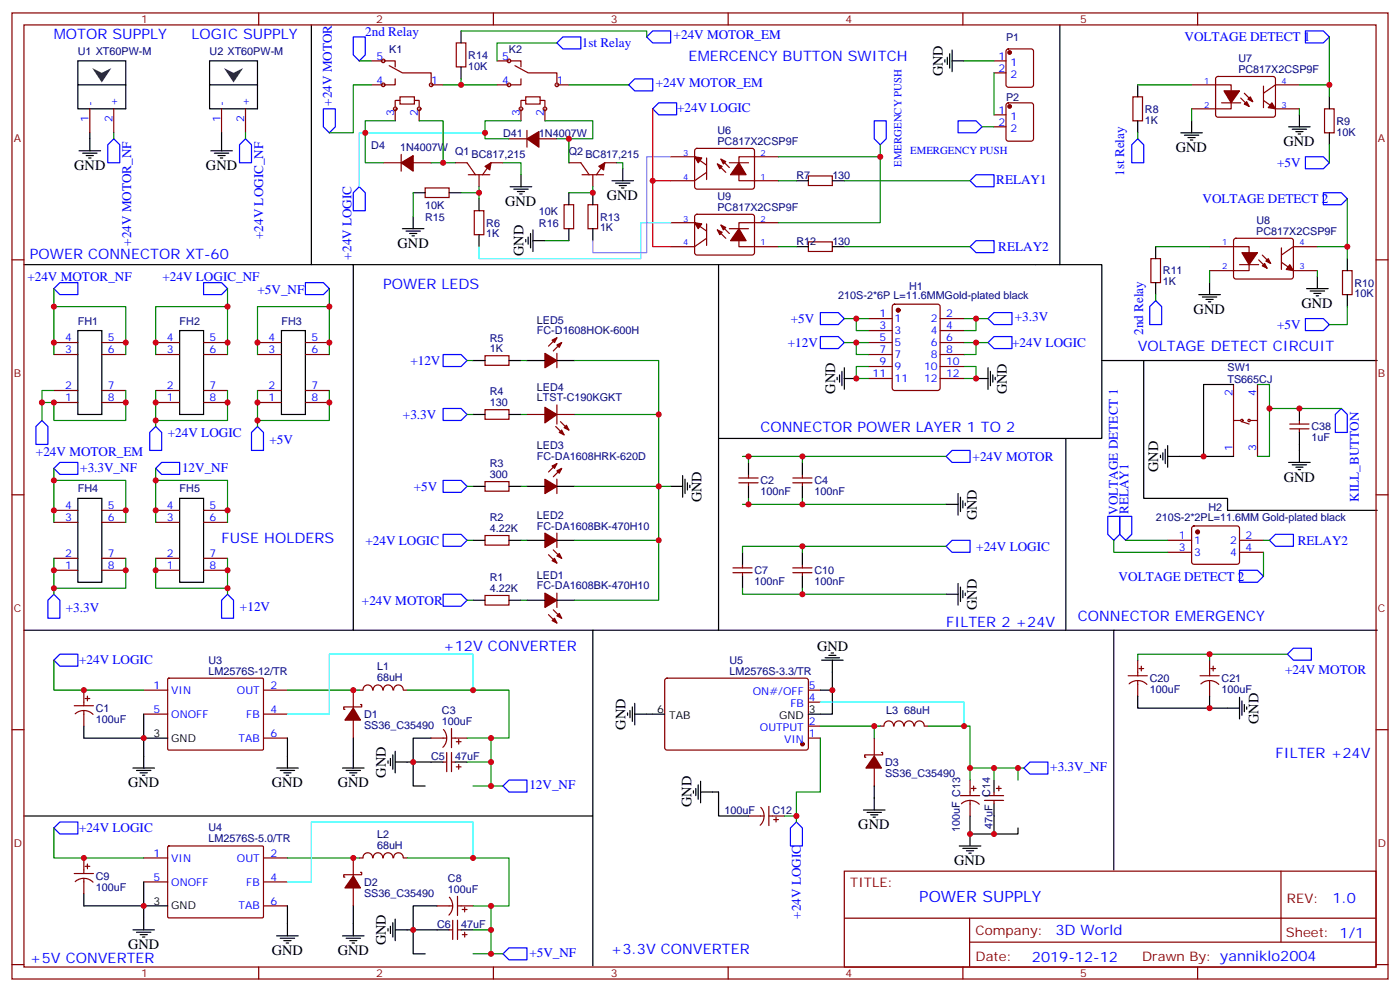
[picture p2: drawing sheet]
<svg xmlns="http://www.w3.org/2000/svg" width="412mm" height="292mm" viewBox="0 0 412 292" stroke-linecap="round" stroke-linejoin="round" font-family="sans-serif">
<g fill="none" stroke="#000" stroke-width=".35">
<path d="M22.9 17.9h14.1v7.1h-14.1zM91.7 7.3v70.6h-84.6M312.2 7.3v70.6h-100.5M22.9 25v7h14.1v-7M91.7 77.9h12.4v107.6h-97M104.1 77.9h107.6v107.6M312.2 77.9h12.4v51.1h-10.6M324.6 106.1h81.1M336.9 106.1v40.6h24.7v3.5h44.1M211.7 129h102.3v56.5M104.1 185.5h70.5v54.7h-167.5M174.6 185.5h153.5v70.5"/>
<path d="M328.1 185.5h77.6M174.6 240.2v44.1"/>
</g>
<g fill="none" stroke="#870000" stroke-width=".35">
<path d="M3.5 3.8h405.4v284.3h-405.4zM7.1 7.3h398.2v277.3h-398.2zM76.2 3.8v3.5M145.3 3.8v3.5M214.5 3.8v3.5M283.6 3.8v3.5M352.8 3.8v3.5M26.5 32v7.1M33.5 32v7.1M3.5 76.5h3.6M405.3 76.5h3.6M3.5 145.6h3.6"/>
<path d="M405.3 145.6h3.6M3.5 214.8h3.6M405.3 214.8h3.6M248.7 256.4h156.6v28.2h-156.6zM377.3 256.4v20.9M248.7 270.2h156.5M285.6 277.3h119.6M285.6 270.2v14.2M3.5 283.9h3.6M76.2 284.6v3.5M145.3 284.6v3.5M214.5 284.6v3.5"/>
<path d="M283.6 284.6v3.5M352.8 284.6v3.5M405.3 283.9h3.6"/>
</g>
<path d="M27.2 20l2.8 1.4 2.8-1.4-2.8 4.3z" fill="#333"/>
<path d="M61.7 17.9h14.1v7.1h-14.1zM61.7 25v7h14.1v-7" fill="none" stroke="#000" stroke-width=".35"/>
<path d="M65.3 32v7.1M72.3 32v7.1" fill="none" stroke="#870000" stroke-width=".35"/>
<path d="M66 20l2.8 1.4 2.8-1.4-2.8 4.3z" fill="#333"/>
<g fill="none" stroke="#000" stroke-width=".35">
<path d="M135.8 9.1v3.5M135.8 19.7v3.5M278.3 17.6v.7M279 16.9v2.1M279.8 15.8v4.2M280.5 17.9h3.5M280.5 14.7v6.4M26.5 39.1v5.3M65.3 39.1v5.3M335.1 25v3.5M335.1 35.6v3.5M347.8 39.1h6.4"/>
<path d="M348.9 39.8h4.2M351 35.6v3.5M379.6 37.3h6.3M380.6 38h4.3M381.7 38.7h2.1M382.4 39.4h.7M382.8 33.8v3.5M391.6 28.5v3.5M391.6 39.1v3.5M23.3 44.4h6.3M24.3 45.1h4.3M25.4 45.8h2.1"/>
<path d="M26.1 46.5h.7M62.1 44.4h6.3M63.1 45.1h4.3M64.2 45.8h2.1M64.9 46.5h.7M121.7 56.7h3.5M132.3 56.7h3.5M141.1 58.5v3.5M150.3 55h6.3M151.3 55.7h4.3M152.4 56.4h2.1M153.1 57.1h.7"/>
<path d="M153.5 51.4v3.6M167.6 56.7v3.6M174.6 56.7v3.6M180.3 53.2h6.3M181.3 53.9h4.3M182.4 54.6h2.1M183.1 55.3h.7M183.4 49.7v3.5M234.6 53.2h3.5M245.2 53.2h3.5M350 40.5h2.1M350.7 41.2h.7"/>
<path d="M118.5 67.3h6.4M119.6 68h4.2M120.6 68.7h2.2M121.4 69.4h.7M121.7 63.8v3.5M141.1 69.1v3.5M154.9 70.5v.7M155.6 69.8v2.1M156.3 68.7v4.3M157 70.8h3.5M157 67.7v6.3M167.6 67.3v3.5"/>
<path d="M174.6 67.3v3.5M234.6 72.6h3.5M245.2 72.6h3.5M340.4 72.6v3.5M396.9 76.1v3.6M22.9 97.3h7.1v24.7h-7.1zM52.9 97.3h7.1v24.7h-7.1zM82.9 97.3h7.1v24.7h-7.1zM340.4 83.2v3.5M353.1 86.7h6.4M354.2 87.4h4.2M355.2 88.1h2.2"/>
<path d="M356 88.8h.7M356.3 83.2v3.5M384.9 84.9h6.3M385.9 85.7h4.3M387 86.4h2.1M387.7 87.1h.7M388.1 81.4v3.5M396.9 86.7v3.5M139.3 106.1h3.6M149.9 106.1h3.6M155.2 106.1h5.3M164 106.1h5.3"/>
<path d="M246.6 111.1v.7M247.3 110.3v2.2M248 109.3v4.2M248.7 111.4h3.5M248.7 108.2v6.4M287.5 111.4h3.5M291 108.2v6.4M291.7 109.3v4.2M292.5 110.3v2.2M293.2 111.1v.7M363.4 113.2h-8.9v21.1h8.9M139.3 122h3.6"/>
<path d="M149.9 122h3.6M201.1 140v6.3M220.5 136.1v3.5M236.4 136.1v3.5M341.8 134v.7M342.5 133.3v2.1M343.3 132.2v4.3M344 134.3h10.5M344 131.2v6.3M379.6 136.1h6.3M380.6 136.8h4.3M381.7 137.5h2.1"/>
<path d="M382.4 138.2h.7M382.8 120.2v3.6M382.8 127.3v8.8M22.9 146.7h7.1v24.7h-7.1zM52.9 146.7h7.1v24.7h-7.1zM139.3 159h3.6M139.3 143.2h3.6M149.9 159h3.6M149.9 143.2h3.6M155.2 159h5.3M155.2 143.2h5.3M164 159h5.3"/>
<path d="M164 143.2h5.3M197.6 143.2h3.5M201.8 141v4.3M202.5 142.1v2.1M203.2 142.8v.7M220.5 143.2v3.5M236.4 143.2v3.5M278.7 148.4h3.5M282.2 145.3v6.3M282.9 146.3v4.3M283.6 147.4v2.1M284.3 148.1v.7"/>
<path d="M139.3 176.7h3.6M149.9 176.7h3.6M155.2 176.7h5.3M164 176.7h5.3M218.7 162.6v3.5M218.7 169.6v3.5M236.4 162.6v3.5M236.4 169.6v3.5M278.7 174.9h3.5M282.2 171.7v6.4M282.9 172.8v4.2M283.6 173.8v2.2"/>
<path d="M284.3 174.6v.7M242 194.3h6.4M243.1 193.6h4.2M244.1 192.9h2.1M244.8 192.2h.7M245.2 194.3v8.8M24.7 213.7v3.5h24.7M42.3 210.2v15.9M84.7 217.2v8.9M104.1 217.2v8.9M127 217.2h-5.3v7.1h8.8M184.9 209.8v.7"/>
<path d="M185.6 209.1v2.1M186.3 208.1v4.2M187 210.2h8.8M187 207v6.4M241.7 203.1h3.5v7.1h-7.1M335.1 204.9v3.5h21.2M356.3 204.9v3.5h8.8M365.1 205.2v6.4M365.8 206.3v4.2M366.5 207.4v2.1M367.2 208.1v.7M39.2 226.1h6.3"/>
<path d="M40.2 226.8h4.2M41.3 227.5h2.1M42 228.2h.7M81.5 226.1h6.3M82.5 226.8h4.3M83.6 227.5h2.1M84.3 228.2h.7M100.9 226.1h6.3M102 226.8h4.2M103 227.5h2.1M103.7 228.2h.7M114.3 223.9v.7"/>
<path d="M115 223.2v2.2M115.7 222.2v4.2M116.4 224.3h5.3v7.1h3.5M116.4 221.1v6.4M134.1 224.3h3.5M204.3 232.8v.7M205 232.1v2.1M205.7 231v4.2M206.4 233.1h5.3v7.1h8.8M206.4 229.9v6.4M254.4 238.4h6.3M255.4 239.1h4.2"/>
<path d="M256.5 239.8h2.1M257.5 231.4v7M292.8 236.6v8.9h-7v-5.3M292.8 229.6v3.5M42.3 259.6v14.1M257.2 240.5h.7M282.6 249h6.3M283.6 249.7h4.3M284.7 250.4h2.1M285.4 251.1h.7M285.8 245.5v3.5M299.9 243.7v1.8h-7.1"/>
<path d="M24.7 263.1v3.5h24.7M39.2 273.7h6.3M40.2 274.4h4.2M41.3 275.1h2.1M42 275.8h.7M81.5 275.4h6.3M82.5 276.2h4.3M83.6 276.9h2.1M84.3 277.6h.7M84.7 266.6v8.8M100.9 275.4h6.3M102 276.2h4.2"/>
<path d="M103 276.9h2.1M103.7 277.6h.7M104.1 266.6v8.8M114.3 273.3v.7M115 272.6v2.1M115.7 271.6v4.2M116.4 273.7h5.3v7h3.5M116.4 270.5v6.4M128.8 266.6h-7.1v7.1h10.6M135.8 273.7h3.5"/>
</g>
<g fill="none" stroke="#870000" stroke-width=".35">
<path d="M109.4 17.9h3.5M113.6 17.9h2.8v1.8M114.7 19.3l3.8 2.1h8.5v2.9M134.4 12.6h2.8v7.1h-2.8zM146.4 17.9h3.5M150.6 17.9h2.9v1.8M151.7 19.3l3.9 2.1h8.4v2.9M292.8 17.9h3.5M296.6 14.6l.4-.2h6.7l.5 .2 .2 .5v9.9l-.2 .5-.5 .2h-6.7l-.5-.3-.2-.4v-9.9zM109.4 25h3.5M116.4 23.2v1.8h-2.8M116.4 32v3.6"/>
<path d="M117.8 28.5h4.3v2.1h-4.3zM117.8 29.6h-1.4v1.7M122.1 29.6h1.4v1.7M123.5 32v3.6M127 25h3.5M146.4 25h3.5M153.5 23.2v1.8h-2.9M153.5 32v3.6M154.9 28.5h4.2v2.1h-4.2zM154.9 29.6h-1.4v1.7M155.2 38.4v4.9M159.1 29.6h1.4v1.7"/>
<path d="M160.5 32v3.6M164 25h3.6M292.8 21.4h3.5M292.8 33.8h3.5M292.8 37.3h3.5M296.6 30.5l.4-.2h6.7l.5 .2 .2 .5v9.9l-.2 .5-.5 .2h-6.7l-.5-.3-.2-.4v-9.9zM333.7 28.5h2.8v7.1h-2.8zM351 25h11.7v7h-11.7M358.3 22.7l.5-.2 16.5 .1 .4 .6-.1 10.9-.6 .4-16.5-.1-.4-.6v-10.6zM359.8 30.3h5.7M365.5 28.9l2.4 2.4M366.5 27.4l2.5 2.5"/>
<path d="M372.2 29.6l3.5 2.4h7.1M372.2 25.3v6.4M382.8 25h-7.1l-3.5 2.4M390.2 32h2.8v7.1h-2.8zM112.9 47.9h5.3M118.2 45.4v5M121.7 47.9h5.3M125.2 55.3h7.1v2.8h-7.1zM134.1 47.9h3.5l2.5 3.5M137.9 51.4h6.4M141.1 51.4v3.6M148.2 47.9h-3.6l-2.4 3.5"/>
<path d="M149.9 40.9h5.3M158.7 40.9h5.3M167.6 47.9h3.5l2.5 3.5M171.4 51.4h6.4M174.6 51.4v3.6M181.7 47.9h-3.5l-2.5 3.5M197.6 46.1h7l3.5 2.5M204.8 43.9l.5-.2h16.5l.4 .7v10.8l-.7 .5-16.5-.1-.4-.6v-10.6zM208.1 50.7l-3.5 2.5h-7M208.1 46.5v6.3M211.3 48.3l2.5 2.4M212.4 46.8l2.4 2.5"/>
<path d="M214.8 47.9h5.7M229.3 46.1h-11.6v7.1h11.6M238.1 51.8h7.1v2.8h-7.1zM139.7 62h2.8v7.1h-2.8zM166.2 60.3h2.8v7h-2.8zM173.2 60.3h2.8v7h-2.8zM197.6 65.5h7l3.5 2.5M204.8 63.3l.5-.2h16.5l.4 .7v10.8l-.7 .5-16.5-.1-.4-.6v-10.6zM208.1 65.9v6.3M208.1 70.1l-3.5 2.5h-7M211.3 67.7l2.5 2.4M212.4 66.3l2.4 2.4"/>
<path d="M214.8 67.3h5.7M229.3 65.5h-11.6v7.1h11.6M238.1 71.2h7.1v2.8h-7.1zM339 76.1h2.8v7.1h-2.8zM356.3 72.6h11.6v7.1h-11.6M363.6 70.3l.5-.2 16.5 .1 .4 .6-.1 10.9-.6 .4h-16.5l-.4-.7v-10.6zM365.1 77.9h5.7M370.8 76.5l2.4 2.5M371.8 75.1l2.5 2.4M377.5 77.2l3.5 2.5h7.1M377.5 73v6.3M388.1 72.6h-7.1l-3.5 2.5"/>
<path d="M395.5 79.7h2.8v7h-2.8zM164 99.4l-2.4 2.5M255.8 93.8h7M255.8 97.3h7M263.1 89.7l.4-.2h12.7l.7 .5v24.2l-.4 .7h-13l-.6-.4-.1-24.3zM276.9 93.8h7.1M276.9 97.3h7.1M15.9 118.5h7M15.9 114.9h7M15.9 104.4h7M15.9 100.8h7M30 118.5h7"/>
<path d="M30 114.9h7M30 104.4h7M30 100.8h7M45.9 118.5h7M45.9 114.9h7M45.9 104.4h7M45.9 100.8h7M60 118.5h7M60 114.9h7M60 104.4h7M60 100.8h7M75.8 118.5h7.1"/>
<path d="M75.8 114.9h7.1M75.8 104.4h7.1M75.8 100.8h7.1M90 118.5h7M90 114.9h7M90 104.4h7M90 100.8h7M142.9 104.7h7v2.8h-7zM164 104v4.2M164 119.2v5.6M165.5 100.8l-2.5 2.5M255.8 104.4h7"/>
<path d="M255.8 100.8h7M255.8 107.9h7M255.8 111.4h7M276.9 104.4h7.1M276.9 100.8h7.1M276.9 107.9h7.1M276.9 111.4h7.1M363.4 113.2v21.1M370.4 113.2v21.1M142.9 120.6h7v2.8h-7zM155.2 122h5.3M163.7 125.5l2.5 2.5"/>
<path d="M164 136.5l-2.4 2.4M164 122h5.3M165.1 124.1l2.5 2.5M165.5 137.9l-2.5 2.4M220.5 139.6v1.1M236.4 139.6v1.1M363.4 123.8h2.1M365.8 124.1l2.1 .7M368.3 123.8h2.1M379.9 126.2h5.7M379.9 124.8h5.7M382.8 123.8v1"/>
<path d="M382.8 126.2v1.1M15.9 153.7h7M15.9 150.2h7M30 153.7h7M30 150.2h7M45.9 153.7h7M45.9 150.2h7M60 153.7h7M60 150.2h7M142.9 157.6h7v2.8h-7zM142.9 141.7h7v2.9h-7zM164 141v4.3"/>
<path d="M164 156.9v4.2M217.7 142.1h5.6M217.7 140.7h5.6M220.5 142.1v1.1M233.5 142.1h5.7M233.5 140.7h5.7M236.4 142.1v1.1M344 159h7M351.2 155l.5-.2h12.7l.5 .2 .2 .5v9.9l-.2 .5-.5 .2h-12.7l-.5-.2-.2-.5v-9.9zM365.1 159h7.1M15.9 167.9h7M15.9 164.3h7"/>
<path d="M30 167.9h7M30 164.3h7M45.9 167.9h7M45.9 164.3h7M60 167.9h7M60 164.3h7M142.9 175.3h7v2.8h-7zM161.6 163.3l2.4 2.4M163 179.5l2.5 2.5M163 161.9l2.5 2.4M164 174.6v4.2M215.9 168.6h5.6"/>
<path d="M215.9 167.1h5.6M218.7 166.1v1M218.7 168.6v1M233.5 168.6h5.7M233.5 167.1h5.7M236.4 166.1v1M236.4 168.6v1M344 162.6h7M365.1 162.6h7.1M49.4 199.8l.3-.2h27.7l.2 .4v20.6l-.3 .2-27.7-.1-.2-.3zM161.6 180.9l2.4 2.5M196 199.8l.5-.2 41.2 .1 .4 .6v20l-.7 .5-41.2-.1-.4-.6v-19.8z"/>
<path d="M332.3 198.9h5.7M335.1 194.3v4.6M335.5 196.8h1.4M336.2 196.1v1.4M353.5 198.9h5.6M356.3 194.3v4.6M356.7 196.8h1.4M357.4 196.1v1.4M21.9 207.7h5.6M22.2 210.1a3.8 3.8 0 0 1 5.2 .2M24.7 203.1v4.6M24.7 209.1v4.6"/>
<path d="M25 205.6h1.5M25.8 204.9v1.4M42.3 210.2h7.1M42.3 203.1h7.1M77.6 210.2h7.1M77.6 203.1h7.1M77.6 217.2h7.1M104.1 203.1v5.3M104.1 211.9v5.3M105.8 203.1h1.1M106.2 207.4h.3v.7h-5.3v.7h.4M106.9 203.1a1.41 1.41 0 0 1 1.4-1.5 1.41 1.41 0 0 1 1.4 1.5"/>
<path d="M109.9 203.1a1.41 1.41 0 0 1 1.4-1.5 1.41 1.41 0 0 1 1.4 1.5M112.9 203.1a1.41 1.41 0 0 1 1.4-1.5 1.41 1.41 0 0 1 1.4 1.5M116 203.1a1.41 1.41 0 0 1 1.4-1.5 1.41 1.41 0 0 1 1.4 1.5M118.9 203.1h1M127 217.2h4.6M130.6 214.7a3.8 3.8 0 0 1-.1 5.2M133 217.2h4.6M133 214.4v5.7M134.4 218.3h1.4M135.1 217.6v1.4M238.1 203.1h3.6M238.1 217.2h3.6"/>
<path d="M238.1 213.7h3.6M238.1 206.7h3.6M257.5 217.2v5.3M259.3 213.7h1M260.4 213.7a1.41 1.41 0 0 1 1.4-1.5 1.41 1.41 0 0 1 1.4 1.5M263.4 213.7a1.41 1.41 0 0 1 1.4-1.5 1.41 1.41 0 0 1 1.4 1.5M266.4 213.7a1.41 1.41 0 0 1 1.4-1.5 1.41 1.41 0 0 1 1.4 1.5M269.4 213.7a1.41 1.41 0 0 1 1.4-1.5 1.41 1.41 0 0 1 1.4 1.5M272.3 213.7h1.1M332.6 201.3a3.8 3.8 0 0 1 5.2 .1M335.1 200.3v4.6M353.8 201.3a3.8 3.8 0 0 1 5.2 .1"/>
<path d="M356.3 200.3v4.6M130.5 224.3h1.1M131.6 221.5v5.6M133 221.5v5.6M133 224.3h1.1M134.4 225.7h1.4M135.1 225v1.4M224.1 237.6a3.8 3.8 0 0 1-.2 5.3M226.5 237.3v5.7M257.5 226.1v5.3M259.6 221.5h.4v.7h-5.3v.7h.4M282.9 234.2h5.7"/>
<path d="M283.2 236.6a3.8 3.8 0 0 1 5.3 .1M285.8 229.6v4.6M285.8 235.6v4.6M286.1 232.1h1.4M286.8 231.4v1.4M290 234.2h5.6M290 235.6h5.6M292.8 233.1v1.1M292.8 235.6v1M293.5 232.1h1.4M294.2 231.4v1.4M21.9 257.1h5.6"/>
<path d="M22.2 259.5a3.8 3.8 0 0 1 5.2 .2M24.7 252.5v4.6M24.7 258.5v4.6M25 255h1.5M25.8 254.3v1.4M42.3 252.5h7.1M42.3 259.6h7.1M49.4 249.2l.3-.2h27.7l.2 .3v20.7l-.3 .2-27.7-.1-.2-.3zM77.6 252.5h7.1M77.6 259.6h7.1M104.1 252.5v5.3M105.8 252.5h1.1"/>
<path d="M106.2 256.8h.3v.7h-5.3v.7h.4M106.9 252.5a1.41 1.41 0 0 1 1.4-1.5 1.41 1.41 0 0 1 1.4 1.5M109.9 252.5a1.41 1.41 0 0 1 1.4-1.5 1.41 1.41 0 0 1 1.4 1.5M112.9 252.5a1.41 1.41 0 0 1 1.4-1.5 1.41 1.41 0 0 1 1.4 1.5M116 252.5a1.41 1.41 0 0 1 1.4-1.5 1.41 1.41 0 0 1 1.4 1.5M118.9 252.5h1M220.5 240.2h4.6M226.5 240.2h4.6M227.9 241.2h1.4M228.6 240.5v1.4M77.6 266.6h7.1M104.1 261.3v5.3"/>
<path d="M128.8 266.6h4.5M132.3 273.7h1M132.4 264.1a3.8 3.8 0 0 1-.2 5.2M133.3 270.9v5.6M134.8 263.8v5.7M134.8 270.9v5.6M134.8 273.7h1M134.8 266.6h4.5M136.2 275.1h1.4M136.2 267.7h1.4M136.9 267v1.4M136.9 274.4v1.4"/>
<circle cx="112.9" cy="17.9" r=".53"/>
<circle cx="149.9" cy="17.9" r=".53"/>
<circle cx="112.9" cy="25" r=".53"/>
<circle cx="116.4" cy="32" r=".53"/>
<circle cx="123.5" cy="32" r=".53"/>
<circle cx="127" cy="25" r=".53"/>
<circle cx="149.9" cy="25" r=".53"/>
<circle cx="153.5" cy="32" r=".53"/>
<circle cx="160.5" cy="32" r=".53"/>
<circle cx="164" cy="25" r=".53"/>
<circle cx="365.8" cy="123.8" r=".35"/>
<circle cx="367.9" cy="123.8" r=".35"/>
</g>
<g fill="#870000" stroke="#870000" stroke-width=".35">
<path d="M104.1 208.4l2.1 3.5h-4.6z"/>
<path d="M104.1 257.8l2.1 3.5h-4.6z"/>
<path d="M257.5 222.5l2.1 3.6h-4.5z"/>
<path d="M160.5 174.6l3.5 2.1-3.5 2.1z"/>
<path d="M164 181.3l.7-.7 .8 1.4z"/>
<path d="M162.6 182.7l.7-.7 .7 1.4z"/>
<path d="M160.5 156.9l3.5 2.1-3.5 2.1z"/>
<path d="M164.7 162.9l.8 1.4-1.5-.7z"/>
<path d="M162.6 165l.7-.7 .7 1.4z"/>
<path d="M160.5 141l3.5 2.2-3.5 2.1z"/>
<path d="M164 138.6l1.5-.7-.8 1.4z"/>
<path d="M162.6 137.2l1.4-.7-.7 1.4z"/>
<path d="M160.5 119.9l3.5 2.1-3.5 2.5z"/>
<path d="M165.5 126.6l.7 1.4-1.5-.7z"/>
<path d="M166.2 125.9l.7-.7 .7 1.4z"/>
<path d="M160.5 104l3.5 2.1-3.5 2.1z"/>
<path d="M164 101.5l1.5-.7-.8 1.4z"/>
<path d="M162.6 100.1l1.4-.7-.7 1.4z"/>
<path d="M118.2 47.9l3.5-2.1v4.6z"/>
<path d="M142.9 49l1.7-1.1-.3 2.1z"/>
<path d="M204.6 46.1l2.1 .4-1 1.4z"/>
<path d="M212.4 46.8l1.4 .8-.7 .7z"/>
<path d="M211.3 48.3l1.4 .7-.7 .7z"/>
<path d="M217.7 47.9l2.1 3.5h-4.6z"/>
<path d="M374.6 30.3l1.1 1.7-2.1-.3z"/>
<path d="M366.5 30.6l.7-.7 .7 1.4z"/>
<path d="M368.3 28.5l.7 1.4-1.4-.7z"/>
<path d="M360.5 26.7h4.6l-2.4 3.6z"/>
<path d="M379.9 77.9l1.1 1.8-2.1-.4z"/>
<path d="M371.8 78.2l.7-.7 .7 1.5z"/>
<path d="M372.9 76.8l.7-.7 .7 1.4z"/>
<path d="M365.8 74.4h4.6l-2.5 3.5z"/>
<path d="M204.6 65.5l2.1 .4-1 1.4z"/>
<path d="M212.4 66.3l1.4 .7-.7 .7z"/>
<path d="M211.3 67.7l1.4 .7-.7 .7z"/>
<path d="M217.7 67.3l2.1 3.5h-4.6z"/>
<path d="M176.4 49l1.8-1.1-.4 2.1z"/>
<path d="M155.2 40.9l3.5-2.2v4.6z"/>
<circle cx="236.4" cy="219" r=".53"/>
<circle cx="264.6" cy="91.3" r=".53"/>
<circle cx="352.8" cy="156.6" r=".53"/>
<circle cx="297.4" cy="15.5" r=".53"/>
<circle cx="297.4" cy="31.3" r=".53"/>
</g>
<g fill="none" stroke="#00f" stroke-width=".35">
<path d="M104.1 10.9h3.5v5.3l-1.8 1.7-1.7-1.7zM164 12.6l1.8-1.7h5.3v3.5h-5.3zM192.3 9.1h5.3v3.5h-5.3l-1.8-1.7zM384.5 9.1h5.3l1.8 1.8-1.8 1.7h-5.3zM95.2 32h3.6v5.3l-1.8 1.8-1.8-1.8zM185.2 25l1.8-1.8h5.3v3.5h-5.3zM192.3 32l1.7-1.7h5.3v3.5h-5.3zM257.5 35.6h3.6v5.3l-1.8 1.7-1.8-1.7zM282.2 35.6h5.3l1.8 1.7-1.8 1.8h-5.3zM33.5 40.9l1.8 1.7v5.3h-3.6v-5.3zM72.3 40.9l1.8 1.7v5.3h-3.5v-5.3zM104.1 56.7l1.7-1.7 1.8 1.7v5.3h-3.5z"/>
<path d="M287.5 51.4h5.3v3.6h-5.3l-1.7-1.8zM335.1 40.9l1.8 1.7v5.3h-3.5v-5.3zM384.5 46.1h5.3l1.8 1.8-1.8 1.8h-5.3zM389.8 56.7h5.3l1.8 1.8-1.8 1.8h-5.3zM285.8 72.6l1.7-1.8h5.3v3.6h-5.3zM15.9 84.9l1.7-1.7h5.3v3.5h-5.3zM60 83.2h5.3l1.7 1.7-1.7 1.8h-5.3zM90 83.2h5.2l1.8 1.7-1.8 1.8h-5.2zM241.7 92h5.2l1.8 1.8-1.8 1.7h-5.2zM241.7 99.1h5.2l1.8 1.7-1.8 1.8h-5.2zM291 93.8l1.8-1.8h5.3v3.5h-5.3zM340.4 88.5l1.8 1.7v5.3h-3.5v-5.3z"/>
<path d="M384.5 93.8h5.3l1.8 1.7-1.8 1.8h-5.3zM130.5 104.4h5.3l1.8 1.7-1.8 1.8h-5.3zM291 100.8l1.8-1.7h5.3v3.5h-5.3zM12.3 123.8l1.8 1.7v5.3h-3.5v-5.3zM15.9 137.9l1.7-1.8h5.3v3.5h-5.3zM45.9 125.5l1.7 1.8v5.3h-3.5v-5.3zM45.9 137.9l1.7-1.8h5.3v3.5h-5.3zM75.8 125.5l1.8 1.8v5.3h-3.5v-5.3zM130.5 120.2h5.3l1.8 1.8-1.8 1.8h-5.3zM278.7 134.3l1.8-1.7h5.3v3.5h-5.3zM395.1 120.2l1.8 1.8v5.3h-3.6v-5.3zM130.5 157.3h5.3l1.8 1.7-1.8 1.8h-5.3z"/>
<path d="M130.5 141.4h5.3l1.8 1.8-1.8 1.7h-5.3zM326.3 152h3.5v5.3l-1.7 1.7-1.8-1.7zM329.8 152h3.6v5.3l-1.8 1.7-1.8-1.7zM373.9 159l1.8-1.7h5.3v3.5h-5.3zM15.9 174.9l1.7 1.8v5.3h-3.5v-5.3zM67 174.9l1.8 1.8v5.3h-3.5v-5.3zM130.5 174.9h5.3l1.8 1.8-1.8 1.7h-5.3zM278.7 160.8l1.8-1.8h5.3v3.6h-5.3zM365.1 167.9h5.3l1.8 1.7-1.8 1.8h-5.3zM15.9 194.3l1.7-1.8h5.3v3.6h-5.3zM381 190.8h5.3v3.5h-5.3l-1.8-1.8zM148.2 231.4l1.7-1.8h5.3v3.5h-5.3z"/>
<path d="M301.6 226.1l1.8-1.8h5.3v3.5h-5.3zM17.6 241.9h5.3v3.6h-5.3l-1.7-1.8zM234.6 241.9l1.8 1.8v5.3h-3.6v-5.3zM148.2 280.7l1.7-1.7h5.3v3.5h-5.3z"/>
</g>
<g fill="none" stroke="#008700" stroke-width=".35">
<path d="M105.8 17.9h3.6M135.8 9.1h54.7v1.8M164 12.6h-17.6v5.3M284 17.9h8.8M391.6 10.9v14.1M33.5 39.1v1.8M72.3 39.1v1.8M109.4 25h-5.3v14.1h-7.1M116.4 35.6h-8.8v12.3h5.3M123.5 35.6h7v12.3h3.6M130.5 25h15.9M135.8 23.2v1.8"/>
<path d="M153.5 35.6h-10.6v5.3h7M160.5 35.6h14.1v5.3h-10.6M167.6 25h17.6M289.3 37.3h3.5M292.8 21.4v12.4M335.1 39.1v1.8M335.1 25h15.9M351 32v3.6M382.8 25h8.8v3.5M382.8 32v1.8M121.7 56.7v7.1M127 47.9h3.5"/>
<path d="M135.8 56.7h5.3M141.1 55v3.5M148.2 47.9h5.3v3.5M167.6 40.9v7M174.6 55v1.7h-7M181.7 47.9h1.7v1.8M229.3 46.1h30v19.4h-30M229.3 53.2h5.3M248.7 53.2h37.1M259.3 42.6v3.5M391.6 42.6v5.3M396.9 58.5v14.1"/>
<path d="M160.5 70.8h7.1M229.3 72.6h5.3M248.7 72.6h37.1M340.4 72.6h15.9M356.3 79.7v3.5M388.1 72.6h8.8v3.5M388.1 79.7v1.7M15.9 90.2h21.1v14.2M15.9 84.9v19.5M67 90.2h-21.1v14.2M67 84.9v19.5M97 90.2h-21.2v14.2"/>
<path d="M97 84.9v19.5M248.7 93.8h7.1M252.2 93.8v3.5h3.6M284 93.8h7M287.5 93.8v3.5h-3.5M340.4 86.7v1.8M396.9 90.2v5.3h-5.3M15.9 114.9h-3.6v3.6M37 114.9v8.9h-21.1v-5.3h-3.6v5.3M45.9 114.9v10.6M67 114.9v8.9h-21.1M75.8 114.9v10.6"/>
<path d="M97 114.9v8.9h-21.2M137.6 106.1h1.7M153.5 106.1h1.7M169.3 106.1h24.7v70.6h-24.7M248.7 100.8h7.1M252.2 100.8v3.6h3.6M255.8 107.9h-3.6v3.5h3.6M284 107.9h3.5v3.5h-3.5M284 100.8h7M287.5 100.8v3.6h-3.5M370.4 113.2h3.5v21.1h-3.5M15.9 137.9v15.8"/>
<path d="M45.9 137.9v15.8M137.6 122h1.7M153.5 122h1.7M169.3 122h24.7M218.7 134.3h60M220.5 134.3v1.8M236.4 134.3v1.8M373.9 120.2h21.2M15.9 141.4h21.1v12.3M45.9 141.4h21.1v12.3M137.6 143.2h1.7M137.6 159h1.7"/>
<path d="M153.5 143.2h1.7M153.5 159h1.7M169.3 143.2h28.3M169.3 159h24.7M218.7 148.4h60M220.5 146.7v1.7M236.4 146.7v1.7M328.1 159v3.6h15.9M331.6 159h12.4M372.2 159h1.7M15.9 164.3v10.6M37 164.3v8.8h-21.1"/>
<path d="M45.9 164.3v8.8h21.1M67 164.3v10.6M137.6 176.7h1.7M153.5 176.7h1.7M218.7 173.1v1.8h60M236.4 160.8v1.8M236.4 173.1v1.8M278.7 160.8h-60v1.8M372.2 162.6v7M15.9 194.3v8.8h26.4M356.3 192.5v1.8M379.2 192.5h-44.1v1.8"/>
<path d="M84.7 203.1h21.1M119.9 203.1h30v14.1h-5.3M137.6 217.2h7v7.1M241.7 217.2v15.9h-7.1v7.1h-3.5M241.7 213.7h17.6M257.5 213.7v3.5M273.4 213.7h12.4v15.9M137.6 224.3h7v7.1h-5.3M144.6 231.4h3.6M285.8 226.1h7v3.5M292.8 226.1h7.1v3.5M299.9 226.1h1.7"/>
<path d="M15.9 243.7v8.8h26.4M84.7 252.5h21.1M119.9 252.5h30v14.1h-5.3M234.6 240.2v1.7M139.3 266.6h5.3v7.1M139.3 273.7h5.3v7h-5.3M144.6 280.7h3.6"/>
</g>
<path d="M142.9 39.1h-37.1v15.9M197.6 65.5h-8.9v10.6h-47.6v-3.5M139.3 203.1v-10.6h-42.3v17.7h-12.3M241.7 206.7h42.3v7M139.3 252.5v-10.6h-47.6v17.7h-7" fill="none" stroke="#0ff" stroke-width=".35"/>
<path d="M192.3 32v21.2M197.6 53.2h-5.3v19.4h5.3" fill="none" stroke="#f00" stroke-width=".35"/>
<path d="M197.6 46.1h-7.1v28.3h-15.9v-3.6" fill="none" stroke="#f0f" stroke-width=".35"/>
<g fill="#c00">
<circle cx="236.4" cy="174.9" r=".88"/>
<circle cx="236.4" cy="160.8" r=".88"/>
<circle cx="220.5" cy="148.4" r=".88"/>
<circle cx="236.4" cy="134.3" r=".88"/>
<circle cx="259.3" cy="46.1" r=".88"/>
<circle cx="354.5" cy="134.3" r=".88"/>
<circle cx="373.9" cy="120.2" r=".88"/>
<circle cx="252.2" cy="111.4" r=".88"/>
<circle cx="252.2" cy="100.8" r=".88"/>
<circle cx="252.2" cy="93.8" r=".88"/>
<circle cx="194" cy="159" r=".88"/>
<circle cx="194" cy="122" r=".88"/>
<circle cx="356.3" cy="208.4" r=".88"/>
<circle cx="144.6" cy="280.7" r=".88"/>
<circle cx="299.9" cy="226.1" r=".88"/>
<circle cx="292.8" cy="245.5" r=".88"/>
<circle cx="285.8" cy="245.5" r=".88"/>
<circle cx="285.8" cy="226.1" r=".88"/>
<circle cx="234.6" cy="240.2" r=".88"/>
<circle cx="139.3" cy="203.1" r=".88"/>
<circle cx="144.6" cy="217.2" r=".88"/>
<circle cx="104.1" cy="203.1" r=".88"/>
<circle cx="24.7" cy="203.1" r=".88"/>
<circle cx="75.8" cy="123.8" r=".88"/>
<circle cx="75.8" cy="118.5" r=".88"/>
<circle cx="15.9" cy="167.9" r=".88"/>
<circle cx="67" cy="167.9" r=".88"/>
<circle cx="45.9" cy="150.2" r=".88"/>
<circle cx="15.9" cy="141.4" r=".88"/>
<circle cx="37" cy="150.2" r=".88"/>
<circle cx="97" cy="90.2" r=".88"/>
<circle cx="75.8" cy="100.8" r=".88"/>
<circle cx="67" cy="90.2" r=".88"/>
<circle cx="45.9" cy="100.8" r=".88"/>
<circle cx="67" cy="100.8" r=".88"/>
<circle cx="15.9" cy="100.8" r=".88"/>
<circle cx="37" cy="100.8" r=".88"/>
<circle cx="15.9" cy="90.2" r=".88"/>
<circle cx="45.9" cy="118.5" r=".88"/>
<circle cx="45.9" cy="123.8" r=".88"/>
<circle cx="67" cy="118.5" r=".88"/>
<circle cx="12.3" cy="118.5" r=".88"/>
<circle cx="37" cy="118.5" r=".88"/>
<circle cx="15.9" cy="118.5" r=".88"/>
<circle cx="97" cy="100.8" r=".88"/>
<circle cx="15.9" cy="150.2" r=".88"/>
<circle cx="67" cy="150.2" r=".88"/>
<circle cx="45.9" cy="141.4" r=".88"/>
<circle cx="45.9" cy="167.9" r=".88"/>
<circle cx="67" cy="173.1" r=".88"/>
<circle cx="37" cy="167.9" r=".88"/>
<circle cx="15.9" cy="173.1" r=".88"/>
<circle cx="97" cy="118.5" r=".88"/>
<circle cx="42.3" cy="217.2" r=".88"/>
<circle cx="144.6" cy="224.3" r=".88"/>
<circle cx="121.7" cy="224.3" r=".88"/>
<circle cx="121.7" cy="273.7" r=".88"/>
<circle cx="144.6" cy="273.7" r=".88"/>
<circle cx="42.3" cy="266.6" r=".88"/>
<circle cx="24.7" cy="252.5" r=".88"/>
<circle cx="104.1" cy="252.5" r=".88"/>
<circle cx="144.6" cy="266.6" r=".88"/>
<circle cx="139.3" cy="252.5" r=".88"/>
<circle cx="257.5" cy="213.7" r=".88"/>
<circle cx="245.2" cy="203.1" r=".88"/>
<circle cx="292.8" cy="226.1" r=".88"/>
<circle cx="284" cy="213.7" r=".88"/>
<circle cx="144.6" cy="231.4" r=".88"/>
<circle cx="194" cy="143.2" r=".88"/>
<circle cx="287.5" cy="93.8" r=".88"/>
<circle cx="287.5" cy="100.8" r=".88"/>
<circle cx="287.5" cy="111.4" r=".88"/>
<circle cx="391.6" cy="25" r=".88"/>
<circle cx="382.8" cy="120.2" r=".88"/>
<circle cx="396.9" cy="72.6" r=".88"/>
<circle cx="167.6" cy="40.9" r=".88"/>
<circle cx="142.9" cy="39.1" r=".88"/>
<circle cx="107.6" cy="39.1" r=".88"/>
<circle cx="130.5" cy="47.9" r=".88"/>
<circle cx="192.3" cy="53.2" r=".88"/>
<circle cx="135.8" cy="25" r=".88"/>
<circle cx="174.6" cy="56.7" r=".88"/>
<circle cx="141.1" cy="56.7" r=".88"/>
<circle cx="356.3" cy="192.5" r=".88"/>
<circle cx="220.5" cy="134.3" r=".88"/>
<circle cx="236.4" cy="148.4" r=".88"/>
</g>
<text font-size="4.6" fill="#00f" x="270.8" y="265.4">POWER SUPPLY</text>
<g font-size="4.2" fill="#00f">
<text x="15.9" y="11.6">MOTOR SUPPLY</text>
<text x="56.4" y="11.6">LOGIC SUPPLY</text>
<text x="202.8" y="17.9">EMERCENCY BUTTON SWITCH</text>
<text x="8.8" y="76.1">POWER CONNECTOR XT-60</text>
<text x="112.9" y="84.9">POWER LEDS</text>
<text x="335.1" y="103.4">VOLTAGE DETECT CIRCUIT</text>
<text x="224" y="127.3">CONNECTOR POWER LAYER 1 TO 2</text>
<text x="65.3" y="159.8">FUSE HOLDERS</text>
<text x="278.7" y="184.5">FILTER 2 +24V</text>
<text x="317.5" y="182.7">CONNECTOR EMERGENCY</text>
<text x="130.5" y="191.5">+12V CONVERTER</text>
<text x="375.7" y="223.2">FILTER +24V</text>
<text x="392.5" y="265.7">1.0</text>
<text x="310.9" y="275.2">3D World</text>
<text x="179.9" y="280.7">+3.3V CONVERTER</text>
<text x="8.8" y="283.3">+5V CONVERTER</text>
<text x="304" y="283">2019-12-12</text>
</g>
<g font-size="4.2">
<text x="277.7" y="22.5" transform="rotate(-90 277.7 22.5)">GND</text>
<text x="346.3" y="44.7">GND</text>
<text x="378.1" y="43">GND</text>
<text x="21.9" y="50">GND</text>
<text x="60.7" y="50">GND</text>
<text x="178.7" y="58.8">GND</text>
<text x="148.8" y="60.5">GND</text>
<text x="117.1" y="73">GND</text>
<text x="154.3" y="75.4" transform="rotate(-90 154.3 75.4)">GND</text>
<text x="351.6" y="92.3">GND</text>
<text x="383.4" y="90.6">GND</text>
<text x="246" y="115.9" transform="rotate(-90 246 115.9)">GND</text>
<text x="296.6" y="116.1" transform="rotate(-90 296.6 116.1)">GND</text>
<text x="341.2" y="138.9" transform="rotate(-90 341.2 138.9)">GND</text>
<text x="378.2" y="141.8">GND</text>
<text x="206.7" y="147.9" transform="rotate(-90 206.7 147.9)">GND</text>
<text x="287.8" y="153.1" transform="rotate(-90 287.8 153.1)">GND</text>
<text x="287.8" y="179.6" transform="rotate(-90 287.8 179.6)">GND</text>
<text x="240.7" y="191.6">GND</text>
<text x="184.2" y="214.8" transform="rotate(-90 184.2 214.8)">GND</text>
<text x="370.7" y="213.1" transform="rotate(-90 370.7 213.1)">GND</text>
<text x="37.7" y="231.7">GND</text>
<text x="80.1" y="231.7">GND</text>
<text x="99.5" y="231.7">GND</text>
<text x="113.7" y="228.9" transform="rotate(-90 113.7 228.9)">GND</text>
<text x="203.7" y="237.6" transform="rotate(-90 203.7 237.6)">GND</text>
<text x="252.8" y="244">GND</text>
<text x="281.1" y="254.6">GND</text>
<text x="37.7" y="279.3">GND</text>
<text x="80.1" y="281.1">GND</text>
<text x="99.5" y="281.1">GND</text>
<text x="113.7" y="278.3" transform="rotate(-90 113.7 278.3)">GND</text>
</g>
<g font-size="3.9" fill="#00f">
<text x="107.6" y="10.7">2nd Relay</text>
<text x="198.4" y="11.6">+24V MOTOR_EM</text>
<text x="171.4" y="13.9">1st Relay</text>
<text x="348.9" y="12.2">VOLTAGE DETECT 1</text>
<text x="193.1" y="25.7">+24V MOTOR_EM</text>
<text x="97.8" y="31.1" transform="rotate(-90 97.8 31.1)">+24V MOTOR</text>
<text x="199.4" y="33">+24V LOGIC</text>
<text x="331.1" y="51.8" transform="rotate(-90 331.1 51.8)">1st Relay</text>
<text x="376.2" y="49.1">+5V</text>
<text x="293.5" y="54">RELAY1</text>
<text x="354.2" y="59.8">VOLTAGE DETECT 2</text>
<text x="77.5" y="70.3" transform="rotate(-90 77.5 70.3)">+24V LOGIC_NF</text>
<text x="38.7" y="72.4" transform="rotate(-90 38.7 72.4)">+24V MOTOR_NF</text>
<text x="103.6" y="76.4" transform="rotate(-90 103.6 76.4)">+24V LOGIC</text>
<text x="294.1" y="73.9">RELAY2</text>
<text x="8.1" y="82.7">+24V MOTOR_NF</text>
<text x="47.9" y="82.7">+24V LOGIC_NF</text>
<text x="75.8" y="86.6">+5V_NF</text>
<text x="233" y="95">+5V</text>
<text x="298.9" y="94.6">+3.3V</text>
<text x="336.7" y="98.6" transform="rotate(-90 336.7 98.6)">2nd Relay</text>
<text x="376.2" y="96.7">+5V</text>
<text x="120.9" y="107.4">+12V</text>
<text x="232.1" y="102.1">+12V</text>
<text x="298.2" y="102.1">+24V LOGIC</text>
<text x="118.7" y="123.3">+3.3V</text>
<text x="49.5" y="128.6">+24V LOGIC</text>
<text x="79.4" y="130.6">+5V</text>
<text x="10.6" y="134.2">+24V MOTOR_EM</text>
<text x="286.5" y="135.7">+24V MOTOR</text>
<text x="23.6" y="138.9">+3.3V_NF</text>
<text x="53.6" y="138.9">12V_NF</text>
<text x="121.9" y="144.5">+5V</text>
<text x="400.3" y="147.7" transform="rotate(-90 400.3 147.7)">KILL_BUTTON</text>
<text x="329.3" y="151.5" transform="rotate(-90 329.3 151.5)">VOLTAGE DETECT 1</text>
<text x="332.5" y="151.3" transform="rotate(-90 332.5 151.3)">RELAY1</text>
<text x="107.7" y="160.3">+24V LOGIC</text>
<text x="382.3" y="160.3">RELAY2</text>
<text x="287.6" y="162.1">+24V LOGIC</text>
<text x="329.5" y="170.9">VOLTAGE DETECT 2</text>
<text x="70.7" y="179.7">+12V</text>
<text x="106.6" y="177.9">+24V MOTOR</text>
<text x="19.4" y="180">+3.3V</text>
<text x="23.3" y="195.5">+24V LOGIC</text>
<text x="378.6" y="198.3">+24V MOTOR</text>
<text x="309.4" y="227">+3.3V_NF</text>
<text x="155.9" y="232.3">12V_NF</text>
<text x="23.3" y="244.9">+24V LOGIC</text>
<text x="235.9" y="270.4" transform="rotate(-90 235.9 270.4)">+24V LOGIC</text>
<text x="155.9" y="281.6">+5V_NF</text>
</g>
<g font-size="3.9" fill="#800">
<text x="250.5" y="261">TITLE:</text>
<text x="379.1" y="265.7">REV:</text>
<text x="287.4" y="275.2">Company:</text>
<text x="378.7" y="275.8">Sheet: 1/1</text>
<text x="287.4" y="282.9">Date:</text>
<text x="336.4" y="282.9">Drawn By: yanniklo2004</text>
</g>
<g font-size="3.2" fill="#800">
<text x="41.6" y="6.8">1</text>
<text x="110.8" y="6.8">2</text>
<text x="179.9" y="6.8">3</text>
<text x="249.1" y="6.8">4</text>
<text x="318.2" y="6.8">5</text>
<text x="4.1" y="41.9">A</text>
<text x="405.9" y="41.9">A</text>
<text x="4.1" y="111.1">B</text>
<text x="405.9" y="111.1">B</text>
<text x="4.1" y="180.2">C</text>
<text x="405.9" y="180.2">C</text>
<text x="4.1" y="249.3">D</text>
<text x="405.9" y="249.3">D</text>
<text x="41.6" y="287.6">1</text>
<text x="110.8" y="287.6">2</text>
<text x="179.9" y="287.6">3</text>
<text x="249.1" y="287.6">4</text>
<text x="318.2" y="287.6">5</text>
</g>
<g font-size="3.2" fill="#000080">
<text x="22.9" y="16.2">U1 XT60PW-M</text>
<text x="61.7" y="16.2">U2 XT60PW-M</text>
<text x="114.7" y="15.6">K1</text>
<text x="137.9" y="17.3">R14</text>
<text x="149.9" y="15.6">K2</text>
<text x="296.3" y="12.1">P1</text>
<text x="137.9" y="20.5">10K</text>
<text x="364.8" y="21.4">PC817X2CSP9F</text>
<text x="364.8" y="18.2">U7</text>
<text x="296.3" y="29.7">P2</text>
<text x="337.3" y="33.1">R8</text>
<text x="148.2" y="40.3">D41</text>
<text x="158.7" y="40.3">1N4007W</text>
<text x="211.3" y="39.4">U6</text>
<text x="337.3" y="36.4">1K</text>
<text x="393.7" y="39.9">10K</text>
<text x="393.7" y="36.7">R9</text>
<text x="109.4" y="43.9">D4</text>
<text x="117.8" y="44.4">1N4007W</text>
<text x="134.1" y="45.6">Q1</text>
<text x="138.9" y="46.5">BC817,215</text>
<text x="167.6" y="45.6">Q2</text>
<text x="172.4" y="46.5">BC817,215</text>
<text x="211.3" y="42.6">PC817X2CSP9F</text>
<text x="234.6" y="52.6">R7</text>
<text x="245.2" y="52.6">130</text>
<text x="211.3" y="58.8">U9</text>
<text x="125.2" y="61.5">10K</text>
<text x="125.2" y="65">R15</text>
<text x="158.7" y="63.2">10K</text>
<text x="176.7" y="65">R13</text>
<text x="211.3" y="62">PC817X2CSP9F</text>
<text x="370.1" y="65.9">U8</text>
<text x="143.2" y="69.8">1K</text>
<text x="143.2" y="66.7">R6</text>
<text x="158.7" y="66.8">R16</text>
<text x="176.7" y="68.1">1K</text>
<text x="370.1" y="69.1">PC817X2CSP9F</text>
<text x="234.6" y="72">R12</text>
<text x="245.2" y="72">130</text>
<text x="342.5" y="84">1K</text>
<text x="342.6" y="80.8">R11</text>
<text x="246.9" y="88">210S-2*6P L=11.6MMGold-plated black</text>
<text x="267.8" y="85.3">H1</text>
<text x="399" y="87.5">10K</text>
<text x="399" y="84.3">R10</text>
<text x="22.9" y="95.5">FH1</text>
<text x="52.9" y="95.5">FH2</text>
<text x="82.9" y="95.5">FH3</text>
<text x="158.2" y="95.2">LED5</text>
<text x="144.3" y="100.5">R5</text>
<text x="158.2" y="98.4">FC-D1608HOK-600H</text>
<text x="144.3" y="103.6">1K</text>
<text x="361.6" y="112.7">TS665CJ</text>
<text x="361.6" y="109.1">SW1</text>
<text x="144.3" y="119.5">130</text>
<text x="144.3" y="116.3">R4</text>
<text x="158.2" y="118.1">LTST-C190KGKT</text>
<text x="158.2" y="115">LED4</text>
<text x="386.3" y="129.8">1uF</text>
<text x="386.3" y="126.6">C38</text>
<text x="144.3" y="137.5">R3</text>
<text x="158.2" y="135.4">FC-DA1608HRK-620D</text>
<text x="158.2" y="132.2">LED3</text>
<text x="144.3" y="140.7">300</text>
<text x="224" y="142.6">C2</text>
<text x="239.9" y="142.6">C4</text>
<text x="22.9" y="144.9">FH4</text>
<text x="52.9" y="144.9">FH5</text>
<text x="224" y="145.7">100nF</text>
<text x="239.9" y="145.7">100nF</text>
<text x="144.3" y="153.3">R2</text>
<text x="158.2" y="155.9">FC-DA1608BK-470H10</text>
<text x="158.2" y="152.7">LED2</text>
<text x="340.4" y="153.2">210S-2*2PL=11.6MM Gold-plated black</text>
<text x="356" y="150.5">H2</text>
<text x="144.3" y="156.6">4.22K</text>
<text x="144.3" y="171">R1</text>
<text x="158.2" y="173.5">FC-DA1608BK-470H10</text>
<text x="158.2" y="170.3">LED1</text>
<text x="222.2" y="172.2">100nF</text>
<text x="222.3" y="169">C7</text>
<text x="239.9" y="172.2">100nF</text>
<text x="239.9" y="169">C10</text>
<text x="144.3" y="174.2">4.22K</text>
<text x="61.4" y="195.3">U3</text>
<text x="111.1" y="197.3">L1</text>
<text x="214.9" y="195.4">U5</text>
<text x="61.4" y="198.5">LM2576S-12/TR</text>
<text x="111.1" y="200.5">68uH</text>
<text x="214.9" y="198.5">LM2576S-3.3/TR</text>
<text x="338.7" y="203.9">100uF</text>
<text x="338.7" y="200.7">C20</text>
<text x="359.8" y="203.9">100uF</text>
<text x="359.8" y="200.7">C21</text>
<text x="28.2" y="209.6">C1</text>
<text x="28.2" y="212.7">100uF</text>
<text x="107.2" y="214.5">SS36_C35490</text>
<text x="107.2" y="211.4">D1</text>
<text x="130.2" y="213.4">100uF</text>
<text x="130.2" y="210.2">C3</text>
<text x="261.1" y="210.2">L3</text>
<text x="266.3" y="210.2">68uH</text>
<text x="127" y="223.8">C5</text>
<text x="134.1" y="223.8">47uF</text>
<text x="260.7" y="225.5">D3</text>
<text x="260.7" y="228.6">SS36_C35490</text>
<text x="213.4" y="239.7">100uF</text>
<text x="227.5" y="239.6">C12</text>
<text x="291.7" y="234.4" transform="rotate(-90 291.7 234.4)">C14</text>
<text x="61.4" y="244.7">U4</text>
<text x="282.7" y="244.9" transform="rotate(-90 282.7 244.9)">100uF C13</text>
<text x="292.4" y="244" transform="rotate(-90 292.4 244)">47uF</text>
<text x="61.4" y="247.9">LM2576S-5.0/TR</text>
<text x="111.1" y="249.9">68uH</text>
<text x="111.1" y="246.7">L2</text>
<text x="28.2" y="262.1">100uF</text>
<text x="28.2" y="259">C9</text>
<text x="107.2" y="263.9">SS36_C35490</text>
<text x="107.2" y="260.8">D2</text>
<text x="131.9" y="262.7">100uF</text>
<text x="132" y="259.5">C8</text>
<text x="128.8" y="273.2">C6</text>
<text x="135.8" y="273.2">47uF</text>
</g>
<g font-size="3.2" fill="#00f">
<text x="110.9" y="17.6">5</text>
<text x="147.9" y="17.6">5</text>
<text x="294.1" y="17.6">1</text>
<text x="294.1" y="21.1">2</text>
<text x="297.6" y="19.3">1</text>
<text x="297.6" y="22.9">2</text>
<text x="110.9" y="24.6">4</text>
<text x="127" y="24.6">1</text>
<text x="147.9" y="24.6">4</text>
<text x="164" y="24.6">1</text>
<text x="26.1" y="35.8" transform="rotate(-90 26.1 35.8)">1</text>
<text x="27.5" y="31.3" transform="rotate(-90 27.5 31.3)">-</text>
<text x="33.2" y="35.8" transform="rotate(-90 33.2 35.8)">2</text>
<text x="34.6" y="31.3" transform="rotate(-90 34.6 31.3)">+</text>
<text x="64.9" y="35.8" transform="rotate(-90 64.9 35.8)">1</text>
<text x="66.3" y="31.3" transform="rotate(-90 66.3 31.3)">-</text>
<text x="72" y="35.8" transform="rotate(-90 72 35.8)">2</text>
<text x="73.4" y="31.3" transform="rotate(-90 73.4 31.3)">+</text>
<text x="116.1" y="34.1" transform="rotate(-90 116.1 34.1)">3</text>
<text x="123.1" y="34.1" transform="rotate(-90 123.1 34.1)">2</text>
<text x="153.1" y="34.1" transform="rotate(-90 153.1 34.1)">3</text>
<text x="160.2" y="34.1" transform="rotate(-90 160.2 34.1)">2</text>
<text x="294.1" y="33.4">1</text>
<text x="297.6" y="35.2">1</text>
<text x="294.1" y="37">2</text>
<text x="297.6" y="38.7">2</text>
<text x="268.1" y="45.4">EMERGENCY PUSH</text>
<text x="265.6" y="49.1" transform="rotate(-90 265.6 49.1)">EMERGENCY PUSH</text>
<text x="259" y="93.4">1</text>
<text x="263.5" y="94.8">1</text>
<text x="274.2" y="94.8">2</text>
<text x="278.7" y="93.4">2</text>
<text x="19.1" y="100.5">4</text>
<text x="31.7" y="100.5">5</text>
<text x="49.1" y="100.5">4</text>
<text x="61.7" y="100.5">5</text>
<text x="79.1" y="100.5">4</text>
<text x="91.7" y="100.5">5</text>
<text x="259" y="96.9">3</text>
<text x="259" y="100.5">5</text>
<text x="263.5" y="98.4">3</text>
<text x="263.5" y="101.9">5</text>
<text x="274.2" y="98.4">4</text>
<text x="274.2" y="101.9">6</text>
<text x="278.7" y="96.9">4</text>
<text x="278.7" y="100.5">6</text>
<text x="19.1" y="104">3</text>
<text x="31.7" y="104">6</text>
<text x="49.1" y="104">3</text>
<text x="61.7" y="104">6</text>
<text x="79.1" y="104">3</text>
<text x="91.7" y="104">6</text>
<text x="259" y="104">7</text>
<text x="259" y="107.5">9</text>
<text x="263.5" y="105.4">7</text>
<text x="274.2" y="105.4">8</text>
<text x="278.7" y="104">8</text>
<text x="278.7" y="107.5">10</text>
<text x="257" y="111.1">11</text>
<text x="263.5" y="108.9">9</text>
<text x="263.5" y="112.5">11</text>
<text x="272.2" y="108.9">10</text>
<text x="272.2" y="112.5">12</text>
<text x="278.7" y="111.1">12</text>
<text x="19.1" y="118.1">1</text>
<text x="19.1" y="114.6">2</text>
<text x="31.7" y="114.6">7</text>
<text x="31.7" y="118.1">8</text>
<text x="49.1" y="118.1">1</text>
<text x="49.1" y="114.6">2</text>
<text x="61.7" y="114.6">7</text>
<text x="61.7" y="118.1">8</text>
<text x="79.1" y="118.1">1</text>
<text x="79.1" y="114.6">2</text>
<text x="91.7" y="114.6">7</text>
<text x="91.7" y="118.1">8</text>
<text x="363" y="116.7" transform="rotate(-90 363 116.7)">2</text>
<text x="370.1" y="116.7" transform="rotate(-90 370.1 116.7)">4</text>
<text x="363" y="132.8" transform="rotate(-90 363 132.8)">1</text>
<text x="370.1" y="132.8" transform="rotate(-90 370.1 132.8)">3</text>
<text x="19.1" y="149.9">4</text>
<text x="31.7" y="149.9">5</text>
<text x="49.1" y="149.9">4</text>
<text x="61.7" y="149.9">5</text>
<text x="19.1" y="153.4">3</text>
<text x="31.7" y="153.4">6</text>
<text x="49.1" y="153.4">3</text>
<text x="61.7" y="153.4">6</text>
<text x="347.2" y="158.7">1</text>
<text x="351.7" y="160.1">1</text>
<text x="362.4" y="160.1">2</text>
<text x="366.9" y="158.7">2</text>
<text x="19.1" y="167.5">1</text>
<text x="19.1" y="164">2</text>
<text x="31.7" y="164">7</text>
<text x="31.7" y="167.5">8</text>
<text x="49.1" y="167.5">1</text>
<text x="49.1" y="164">2</text>
<text x="61.7" y="164">7</text>
<text x="61.7" y="167.5">8</text>
<text x="347.2" y="162.2">3</text>
<text x="351.7" y="163.6">3</text>
<text x="362.4" y="163.6">4</text>
<text x="366.9" y="162.2">4</text>
<text x="45.3" y="202.8">1</text>
<text x="79.7" y="202.8">2</text>
<text x="238.3" y="202.8">5</text>
<text x="45.3" y="209.8">5</text>
<text x="50.4" y="204.2">VIN</text>
<text x="69.8" y="204.2">OUT</text>
<text x="79.7" y="209.8">4</text>
<text x="221.8" y="204.5">ON#/OFF</text>
<text x="232.8" y="208.1">FB</text>
<text x="238.3" y="206.3">4</text>
<text x="50.4" y="211.2">ONOFF</text>
<text x="72.6" y="211.2">FB</text>
<text x="223.9" y="215.1">OUTPUT</text>
<text x="238.3" y="213.4">2</text>
<text x="70.3" y="218.3">TAB</text>
<text x="79.7" y="216.9">6</text>
<text x="230.9" y="218.7">VIN</text>
<text x="238.3" y="216.9">1</text>
<text x="45.3" y="252.2">1</text>
<text x="50.4" y="253.6">VIN</text>
<text x="69.8" y="253.6">OUT</text>
<text x="79.7" y="252.2">2</text>
<text x="45.3" y="259.2">5</text>
<text x="50.4" y="260.6">ONOFF</text>
<text x="72.6" y="260.6">FB</text>
<text x="79.7" y="259.2">4</text>
<text x="70.3" y="267.7">TAB</text>
<text x="79.7" y="266.3">6</text>
</g>
<g font-size="3.2">
<text x="193.6" y="209.8">6</text>
<text x="238.3" y="209.8">3</text>
<text x="197.1" y="211.6">TAB</text>
<text x="229.5" y="211.6">GND</text>
<text x="45.3" y="216.9">3</text>
<text x="50.4" y="218.3">GND</text>
<text x="45.3" y="266.3">3</text>
<text x="50.4" y="267.7">GND</text>
</g>
<g font-size="2.5" fill="#00f">
<text x="354.7" y="24.6">1</text>
<text x="377.5" y="24.6">4</text>
<text x="354.7" y="31.7">2</text>
<text x="377.5" y="31.7">3</text>
<text x="201.3" y="45.8">3</text>
<text x="224" y="45.8">2</text>
<text x="201.3" y="52.8">4</text>
<text x="224" y="52.8">1</text>
<text x="201.3" y="65.2">3</text>
<text x="224" y="65.2">2</text>
<text x="201.3" y="72.2">4</text>
<text x="224" y="72.2">1</text>
<text x="360" y="72.2">1</text>
<text x="382.8" y="72.2">4</text>
<text x="360" y="79.3">2</text>
<text x="382.8" y="79.3">3</text>
</g>
</svg>
